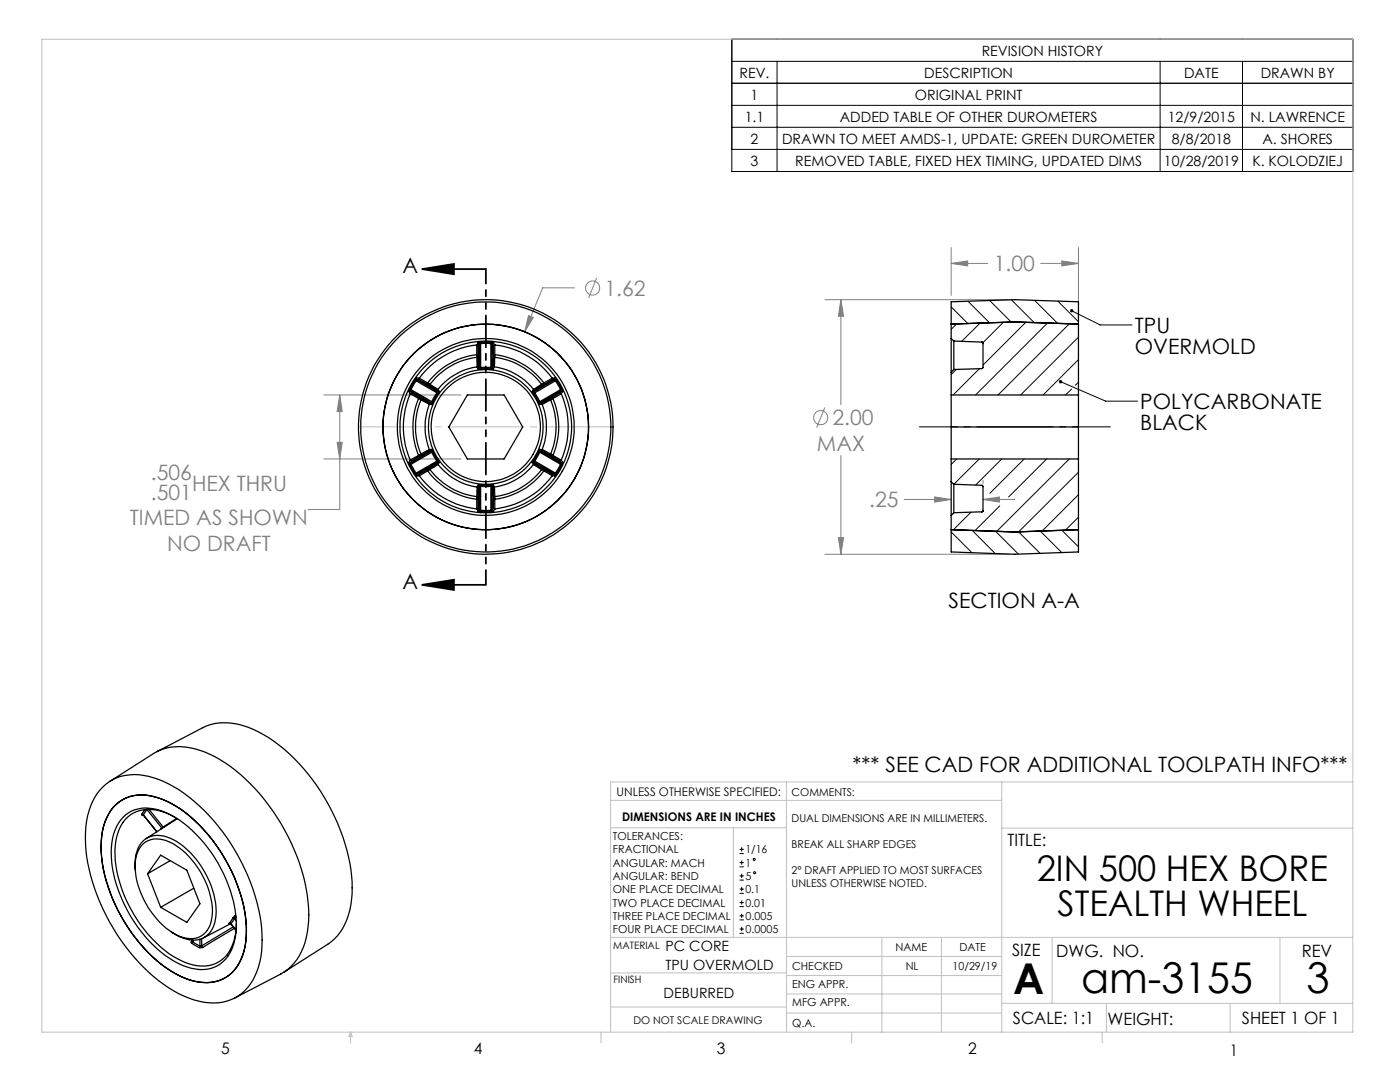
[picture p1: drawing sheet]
<svg xmlns="http://www.w3.org/2000/svg" width="279mm" height="216mm" viewBox="0 0 279 216" stroke-linecap="round" stroke-linejoin="round" font-family="sans-serif">
<g fill="none" stroke="#808080" stroke-width=".2">
<path d="M114.7 57.4h-6.4l-3.6 8.8M119.1 55.5l-1.6 4M164.6 59.8h36.7M167.8 59.8v21M167.8 59.8l.5 3.3h-1zM189.8 49.4v9.5M189.8 52.6h7.3M189.8 52.6l3.3-.5v1zM207.7 52.6h7.5M211.9 52.1l3.3 .5-3.3 .5zM215.2 49.4v14M64.6 78.8h27.4"/>
<path d="M67.8 78.8v22.9h-6.3M67.8 78.8l.5 3.3h-1zM105.5 63l.9 .4-1.7 2.8zM64.6 91.6h27.4M67.3 88.3h1l-.5 3.3zM164.6 81.3l-1.6 4M167.8 90.9v19.7M180.5 99.7h9.3M186.5 99.2l3.3 .5-3.3 .5zM196.2 95.8v.7M196.2 99.7h6.3M196.2 99.7l3.3-.5v1z"/>
<path d="M164.6 110.6h36.7M167.3 107.3h1l-.5 3.3z"/>
<circle cx="118.3" cy="57.5" r="1.41"/>
<circle cx="163.8" cy="83.3" r="1.41"/>
</g>
<g fill="none" stroke="#000" stroke-width=".2">
<path d="M146 7.8h124v26.4h-124zM146 12.2h124M155.1 12.2v22M231.5 12.2v22M248 12.2v22M270 16.6h-124M146 21h124M146 25.4h124M146 29.8h124M211.7 76.2l9 3.8h6.3M213.9 62l5.7 2.8h6.3M147.6 170.3h.8"/>
<path d="M147.6 169.5h.8M147.6 173h.8M147.6 172.1h.8M147.6 175.6h.8M147.6 174.8h.8M147.6 178.3h.8M147.6 177.4h.8M148 169.1v.8M148 171.7v.8M148 174.3v.9M148 177v.8M148 179.7v.8"/>
<path d="M147.6 180.9h.8M147.6 180.1h.8M147.6 183.6h.8M147.6 182.7h.8M147.6 186.2h.8M147.6 185.4h.8M148 182.3v.9M148 185v.8"/>
<circle cx="150.5" cy="171.5" r=".21"/>
<circle cx="150.6" cy="174.2" r=".21"/>
</g>
<path d="M84.2 53.7h12.7M84.2 53.7l6.4-1v2zM84.2 116.7h12.7M84.2 116.7l6.4-1v2z" fill="none" stroke="#000" stroke-width=".35"/>
<path d="M221.6 85.2h-38.1" fill="none" stroke="#000" stroke-width=".2" stroke-dasharray="15.2 1.3 1.3 1.3" stroke-dashoffset="7.6"/>
<path d="M97 53.7v63" fill="none" stroke="#000" stroke-width=".35" stroke-dasharray="6.3 1.3 1.3 1.3 1.3 1.3" stroke-dashoffset="3.4"/>
<path d="M71.6 85.2h50.8" fill="none" stroke="#c0c0c0" stroke-width=".2" stroke-dasharray="15.2 1.3 1.3 1.3" stroke-dashoffset="1.3"/>
<g fill="none" stroke="#c0c0c0" stroke-width=".2">
<path d="M8.4 7.8h261.6v198.2h-261.6zM121.8 159.7h78.1M157 156v49.9M199.9 156v50M270 156h-148.2v49.9M121.8 165.2h35.2M146.4 165.2v21.8M199.9 165.2h70.1M121.8 187h148.2M121.8 194.1h35.2M157 194.7h42.9M157 190.9h42.9"/>
<path d="M157 198.3h42.9M176 187v19M187.9 187v19M210 187v13.2M255.4 187v13.2M70 206v2.1M70 206l.3 .8h-.7zM119.9 206v2.1M121.8 200.9h35.2M157 202.1h42.9M170 206v2.1M199.9 200.2h70.1"/>
<path d="M220 206v2.1M220.8 200.2v5.8M245.5 200.2v5.8"/>
</g>
<g fill="#000">
<path d="M84.2 53.7l6.4-1v2zM84.2 116.7l6.4-1v2z"/>
<path d="M213.6 61.8a.35 .35 0 0 0 .2 .6 .35 .35 0 0 0 .4-.4 .35 .35 0 0 0-.6-.2l.3 .2zM211.5 75.9l-.2 .1 .4 .2-.4-.2a.35 .35 0 0 0 .4 .5 .35 .35 0 0 0 .3-.5 .35 .35 0 0 0-.5-.1z"/>
</g>
<path d="M67.8 78.8l.5 3.3h-1zM67.3 88.3h1l-.5 3.3zM105.5 63l-.8 3.2 1.7-2.8zM167.8 59.8l.5 3.3h-1zM167.3 107.3h1l-.5 3.3zM211.9 52.1l3.3 .5-3.3 .5zM189.8 52.6l3.3-.5v1zM196.2 99.7l3.3-.5v1zM186.5 99.2l3.3 .5-3.3 .5z" fill="#808080"/>
<g fill="none" stroke="#000" stroke-width=".25">
<path d="M81.6 78.1l.3 .5M81.8 77.6l-.2 .5M81.8 77.6l.2 .2M81.9 78.6a16.6 16.6 0 0 0 0 13.2M81.9 78.6l1.6 .9M82 78l-.4 .1M82 78l4.1 2.4M82 78l.2 .5M82 77.8v.2M82 77.8l4.2 2.4M82.2 78.5l1.5 .8M82.2 78.5l-.3 .1"/>
<path d="M82.8 75.8l-1 1.8M82.8 75.8l.2 .2M83 76l-1 1.8M83 76l4.2 2.4M83.1 75.4l.6 .1M83.1 75.4l-.3 .4M83.1 75.4v.2l.1 .2M83.2 75.8l-.2 .2M83.2 75.8l4.1 2.4M83.2 75.8h.5M83.5 79.5a14.9 14.9 0 0 0 0 11.4M83.5 79.5l.5 .3"/>
<path d="M83.7 75.5v.3M83.7 75.5l1.6 .9M83.7 79.3l-.2 .2M83.7 79.3l.4 .3M83.7 75.8l1.5 .9M84 79.8l1.7 .9M84 79.8a14.3 14.3 0 0 0 0 10.8M84.1 79.6l1.5 .8M84.1 79.6l-.1 .2M85.2 76.7l.5 .2M85.3 76.4l-.1 .3M85.3 76.4l.5 .3"/>
<path d="M85.7 76.9l1.4 .9M85.8 76.7l1.6 1M85.8 76.7l-.1 .2M87.1 77.8l.2 .4M87.2 78.4l.2 .1M87.2 78.4l-1 1.8M87.3 78.2l-.1 .2M87.4 78.5l-1 1.8M87.4 77.7l.3 .4M87.4 77.7l-.3 .1M87.7 78.1l-.3 .4M87.7 78.1l-.4 .1"/>
<path d="M93.3 78.8h7.3l3.7 6.4-3.7 6.4h-7.3l-3.7-6.4zM95.1 68.8a16.6 16.6 0 0 0-11.4 6.7M95.1 68.8l.3 .3M95.1 71.3a14 14 0 0 0-9.3 5.4M95.1 71.3l.1 1.9M95.1 68.8v2M95.1 70.8h.3M95.1 70.8a14.6 14.6 0 0 0-9.8 5.6M95.1 71.3h.3M95.1 70.8v.5M95.2 73.2a12.3 12.3 0 0 0-7.8 4.5M95.2 73.2l.3 .4"/>
<path d="M95.4 68.3l-.3 .5M95.4 68.3l.3 .3M95.4 71.3v1.7M95.4 69.1v1.7M95.4 73l-.2 .2M95.4 73l.3 .4M95.4 70.8v.5M95.7 73.4l-.2 .2M95.7 68.6v4.8M95.7 68.6l-.3 .5M95.9 68.3h2.1M95.9 68.3h-.5"/>
<path d="M95.9 68.5l-.2 .1M95.9 68.3v.2M95.9 73.3l-.2 .1M95.9 73.3l.1 .3M95.9 68.5h2.1M95.9 73.3h2.1M95.9 68.5v4.8M96 73.6h-.5M96 73.6h1.9M97.9 73.6h.5M98 68.3h.5M98 68.5l.2 .1"/>
<path d="M98 68.3v.2M98 73.3l-.1 .3M98 73.3l.2 .1M98 68.5v4.8M98.2 73.4l.2 .2M98.2 68.6v4.8M98.2 68.6l.3 .5M98.5 69.1v1.7M98.5 73l.2 .2M98.5 73l-.3 .4M98.5 68.3l.2 .5M98.5 68.3l-.3 .3"/>
<path d="M98.5 71.3v1.7M98.5 71.3h.2M98.5 70.8h.2M98.5 70.8v.5M98.7 73.2l-.3 .4M98.7 73.2a12.3 12.3 0 0 1 7.8 4.5M98.7 68.8a16.6 16.6 0 0 1 11.5 6.7M98.7 68.8l-.2 .3M98.7 71.3v1.9M98.7 71.3a14 14 0 0 1 9.4 5.4M98.7 70.8a14.6 14.6 0 0 1 9.8 5.6M98.7 68.8v2"/>
<path d="M98.7 70.8v.5M106.2 78.1l.3 .4M106.2 78.1l.3 .1M106.5 77.7l-.3 .4M106.5 77.7l.3 .1M106.5 78.5l1 1.8M106.5 78.2l.2 .2M106.7 78.4l-.2 .1M106.7 78.4l1 1.8M106.8 77.8l-.3 .4M108.1 76.7l-1.6 1M108.1 76.7l.1 .2"/>
<path d="M108.2 76.9l-1.4 .9M108.5 76.4l.2 .3M108.5 76.4l-.4 .3M108.7 76.7l-.5 .2M109.7 79.6l-1.4 .8M109.7 79.6l.2 .2M109.9 79.8l-1.7 .9M109.9 79.8a13.9 13.9 0 0 1 0 10.8M110.1 75.8l-1.4 .9M110.2 75.5l.1 .2-.2 .1M110.2 75.5l-1.7 .9M110.2 79.3l.1 .2"/>
<path d="M110.2 79.3l-.5 .3M110.3 79.5a14.4 14.4 0 0 1 0 11.4M110.3 79.5l-.4 .3M110.7 75.8l.1 .2M110.7 75.8l-4.2 2.4M110.7 75.8h-.6M110.8 75.4l.3 .4M110.8 75.4l-.6 .1M110.8 75.4l-.1 .4M110.8 76l1.1 1.8M110.8 76l-4.1 2.4M111.1 75.8l1 1.8"/>
<path d="M111.1 75.8l-.3 .2M111.7 78.5l-1.5 .8M111.7 78.5l.3 .1M111.9 77.8v.2M111.9 77.8l-4.2 2.4M111.9 78l.4 .1M111.9 78l-4.1 2.4M111.9 78l-.2 .5M112 78.6a16.6 16.6 0 0 1 0 13.2M112 78.6l-1.7 .9M112.1 77.6l.2 .5M112.1 77.6l-.2 .2"/>
<path d="M112.3 78.1l-.3 .5M189.8 67.6v6.7M189.8 78.8h25.4M189.8 67.6v-7.4l12.7-.4 12.7 .4v49.9l-12.7 .5-12.7-.5v-7.3M189.8 74.3v21.8M189.8 64.7l12.7-.5 12.7 .5M189.8 67.6l.6 .5M190.3 73.7l-.5 .6M190.4 68.1v5.6M190.4 68.1l5.5 .2M195.9 68.3l.3 .2zM195.9 68.3h.1"/>
<path d="M195.9 68.3l.3 .2v4.8l-.1 .2-5.8 .2M81.6 92.3l.2 .4M81.6 92.3l.4 .1M81.8 92.7l1 1.8M81.9 91.8l-.3 .5M81.9 91.8l.3 .1M82 92.4v.2M82 92.6l-.2 .1M82 92.6l1 1.8M82.2 91.9l-.2 .5M82.8 94.5l.3 .5M83 94.4l.2 .2"/>
<path d="M83 94.4l-.2 .1M83.2 94.6l-.1 .2v.2M83.5 90.9l-1.6 .9M83.5 90.9l.2 .2M83.7 94.9l-.6 .1M83.7 94.9a16.6 16.6 0 0 0 11.4 6.7M83.7 91.1l-1.5 .8M83.7 94.5l-.1 .3 .1 .1M83.7 94.5l-.5 .1M84 90.6l.1 .2M84 90.6l-.5 .3M84.1 90.8l-.4 .3"/>
<path d="M85.2 93.7l-1.5 .8M85.2 93.7l.1 .2M85.3 93.9l-1.6 1M85.3 93.9a14.5 14.5 0 0 0 9.8 5.7M85.6 90l-1.5 .8M85.6 80.4l.1 .3M85.6 80.4h.5M85.7 93.5l.1 .2M85.7 93.5l-.5 .2M85.7 80.7a12.4 12.4 0 0 0 0 9M85.7 80.7h.5M85.7 89.7l-.1 .3"/>
<path d="M85.7 89.7l-1.7 .9M85.8 93.7a14 14 0 0 0 9.3 5.4M85.8 93.7l-.5 .2M86.1 80.4l.1 .3M86.1 90l.1 .2M86.1 90l-4.1 2.4M86.1 90h-.5M86.2 89.7l.2 .4M86.2 89.7h-.5M86.2 80.2l-.1 .2M86.2 80.2l.2 .1M86.2 89.7l-.1 .3"/>
<path d="M86.2 90.2l1 1.8M86.2 90.2l-4.2 2.4M86.4 90.1l1 1.8M86.4 80.3l-.2 .4M86.4 90.1l-.2 .1M87.1 92.6l-1.4 .9M87.1 92.6l.3 .1M87.2 92l.1 .2M87.2 92l-4.2 2.4M87.3 92.2l.4 .1M87.3 92.2l-4.1 2.4M87.3 92.2l-.2 .4"/>
<path d="M87.4 91.9l.3 .4M87.4 91.9l-.2 .1M87.4 92.7a12.2 12.2 0 0 0 7.8 4.5M87.4 92.7l-1.6 1M87.7 92.3l-.3 .4M95.1 99.1h.3M95.1 99.6v2M95.1 99.6h.3M95.1 99.1v.5M95.2 97.2l.2 .2M95.2 97.2l-.1 1.9M95.4 99.6v1.7"/>
<path d="M95.4 97.4v1.7M95.4 99.1v.5M95.5 96.8h.5M95.5 96.8l-.3 .4M95.5 96.8l.2 .2M95.7 97h.2M95.7 97v4.8M95.7 97l-.3 .4M95.9 97h2.1M95.9 97v4.8M96 96.8h1.9M96 96.8l-.1 .2"/>
<path d="M97.9 96.8l.1 .2M98 97v4.8M98.2 97h-.2M98.2 97v4.8M98.2 97l.3 .4M98.4 96.8l.3 .4M98.4 96.8h-.5M98.4 96.8l-.2 .2M98.5 97.4v1.7M98.5 99.6v1.7M98.5 99.6h.2M98.5 99.1h.2"/>
<path d="M98.5 99.1v.5M98.7 97.2l-.2 .2M98.7 97.2v1.9M98.7 99.6v2M98.7 99.1v.5M106.2 92.3l.3 .4M106.5 92.7a12.2 12.2 0 0 1-7.8 4.5M106.5 92.7l1.6 1M106.5 91.9l-.3 .4M106.5 91.9l.2 .1M106.5 92.2l-.3 .1M106.5 92.2l4.2 2.4"/>
<path d="M106.5 92.2l.3 .4M106.7 92l-.2 .2M106.7 92l4.1 2.4M106.8 92.6l1.4 .9M106.8 92.6l-.3 .1M107.5 80.3l.2 .4M107.5 90.1l-1 1.8M107.5 90.1l.2 .1M107.7 89.7h.5M107.7 89.7l-.2 .4M107.7 89.7l.1 .3M107.7 80.2l-.2 .1"/>
<path d="M107.7 80.2l.1 .2M107.7 90.2l-1 1.8M107.7 90.2l4.2 2.4M107.8 90l-.1 .2M107.8 80.4l-.1 .3M107.8 90l4.1 2.4M107.8 90h.5M108.1 93.7a14 14 0 0 1-9.4 5.4M108.1 93.7l.4 .2M108.2 80.7h-.5M108.2 80.7a12.4 12.4 0 0 1 0 9M108.2 89.7l.1 .3"/>
<path d="M108.2 89.7l1.7 .9M108.2 93.5l-.1 .2M108.2 93.5l.5 .2M108.3 90l1.4 .8M108.3 80.4l-.1 .3M108.3 80.4h-.5M108.5 93.9a14.5 14.5 0 0 1-9.8 5.7M108.5 93.9l1.7 1M108.7 93.7l1.4 .8M108.7 93.7l-.2 .2M109.7 90.8l.5 .3M109.9 90.6l-.2 .2"/>
<path d="M109.9 90.6l.4 .3M110.1 94.5l.2 .2-.1 .2M110.1 94.5l.6 .1M110.2 94.9a16.6 16.6 0 0 1-11.5 6.7M110.2 94.9l.6 .1M110.2 91.1l1.5 .8M110.3 90.9l1.7 .9M110.3 90.9l-.1 .2M110.7 94.6l.1 .4M110.8 94.4l-.1 .2M110.8 94.4l.3 .1M111.1 94.5l-.3 .5"/>
<path d="M111.7 91.9l.2 .5M111.9 92.6l.2 .1M111.9 92.6l-1.1 1.8M111.9 92.4v.2M112 91.8l.3 .5M112 91.8l-.3 .1M112.1 92.7l-1 1.8M112.3 92.3l-.2 .4M112.3 92.3l-.4 .1M189.8 96.1v6.7M189.8 91.6h25.4M189.8 96.1l.5 .5"/>
<path d="M189.8 85.2h25.4M190.3 96.6l5.8 .3 .1 .1v4.9l-.3 .2M190.4 96.6v5.7M95.1 101.6l.3 .4M95.4 102l.5 .1M95.4 101.3l-.3 .3M95.4 101.3l.3 .5M95.7 101.8h.2M95.7 101.8l-.3 .2M95.9 102.1h2.1M95.9 101.8v.3M95.9 101.8h2.1"/>
<path d="M98 101.8v.3M98.2 101.8h-.2M98.2 101.8l.3 .2M98.5 101.3l.2 .3M98.5 101.3l-.3 .5M98.5 102l-.5 .1M98.7 101.6l-.2 .4M189.8 105.7l12.7 .5 12.7-.5M190.4 102.3l-.6 .5M195.9 102.1h.1M195.9 102.1l-5.5 .2M196.1 102l-.2 .1"/>
<path d="M196.2 101.8l-.1 .2M20.5 157a9.7 9.7 0 0 1 10.1-1.8 29.3 29.3 0 0 1 13.8 10.7 38.9 38.9 0 0 1 7.9 20.4 15.4 15.4 0 0 1-2.9 10.8 9.3 9.3 0 0 1-9.7 2.7 25.7 25.7 0 0 1-12.9-8.8 39.5 39.5 0 0 1-9.7-22.6 15.3 15.3 0 0 1 2.8-10.7zM21.9 155.9l8.8-5.5a11.1 11.1 0 0 1 10.1-.4 32.5 32.5 0 0 1 14.5 13.1 36.6 36.6 0 0 1 6.3 20.6 13.1 13.1 0 0 1-4.1 9.7l-1.4 .9-9.3 4.8M31.3 150l9.2-4.8a11.6 11.6 0 0 1 10.1 .4 33.3 33.3 0 0 1 14.1 13.5 36.4 36.4 0 0 1 5.6 19.2 12.3 12.3 0 0 1-4.9 10.1l-8.7 5.6M22.5 161.2a7.9 7.9 0 0 1 9-2 24.7 24.7 0 0 1 12.2 10.3 30.8 30.8 0 0 1 5.5 16.2 11.1 11.1 0 0 1-3.5 8.9 8.7 8.7 0 0 1-8.7 .6 28.1 28.1 0 0 1-13.4-13.4 25.9 25.9 0 0 1-3.2-15.9l.8-2.6zM22.6 161.1a7.9 7.9 0 0 1 9-1.9 25.6 25.6 0 0 1 12.3 10.5 30.2 30.2 0 0 1 5.2 17.2 10 10 0 0 1-4.1 8.2 9.5 9.5 0 0 1-9.1-.3 30.5 30.5 0 0 1-13.5-15.5 23.9 23.9 0 0 1-1.7-14.4l.6-1.7zM24.6 163.1a7.1 7.1 0 0 1 7.8-1.2 22.3 22.3 0 0 1 10.5 9.3 25.3 25.3 0 0 1 4.2 14.9 7.9 7.9 0 0 1-4.3 6.9 9.7 9.7 0 0 1-8.8-1.7 27.7 27.7 0 0 1-11.8-21.2 9.9 9.9 0 0 1 2.4-7zM27 173.6a6.7 6.7 0 0 1 2.1-6.2 5.7 5.7 0 0 1 6.2 .5 18.2 18.2 0 0 1 7.8 14 5.4 5.4 0 0 1-2.8 5.4 6.7 6.7 0 0 1-6.2-1.4M28.3 162.5v.2h.3M28.3 162.5l.3 .1M28.6 168.4a5 5 0 0 1 5.9-.1 16.8 16.8 0 0 1 7.9 14.2 4.7 4.7 0 0 1-3.3 4.7 7.3 7.3 0 0 1-5.9-2 17.2 17.2 0 0 1-6.2-12.6 5.8 5.8 0 0 1 1.6-4.2zM28.6 162.6v.1"/>
<path d="M28.6 162.7l2.7 3.3M28.6 162.6l2.7 3.3M29 161.5l-.7 1M29.3 161.5l.1 .1M29.4 161.6l-.8 1M29.4 161.6l2.9 3.6M29.4 161.5v.1M29.5 174.3l2.6-3.7 5.2 3 2.6 6.7-2.6 3.7-5.2-3M29.5 174.3l2.6 6.7M29.7 161.5l2.9 3.5M32.3 165.2v.1M32.3 165.2l-.3 .3"/>
<path d="M32.6 165l-.3 .2M32.6 165l.1 .1M34 171.7l-4.5 2.6M34.9 163.1a8.3 8.3 0 0 0-8.8-.5 8.7 8.7 0 0 0-3.2 7.1 27 27 0 0 0 11.6 21.1 9.8 9.8 0 0 0 8 1.7 6.9 6.9 0 0 0 4.4-5.7l.3-2.5M35.2 163.3l-2.6 1.7M35.4 163.4l-6.2 3.9M38.7 177.2l-6.6 3.8M38.2 187.8l-.1 .2 .2 .2M38.2 187.8h.2M38.3 188.2l1.4 .9M38.4 187.8h.1M38.4 187.8l.1 .1"/>
<path d="M38.4 187.6v.2M38.4 187.7l-.2 .1M38.5 187.9l1.4 .9M38.5 187.9l-.2 .3M38.5 187.6v.3M39.9 188.8l-.2 .3M39.9 187.4v1.4M40.3 188.7l-.4 .1M40.3 188.7l.2 .4M40.3 187.3v1.4M40.5 189.1h-.8M45.8 184.2l-.1 .1h.3"/>
<path d="M45.8 184.2l.3 .1M46 184.3l-5.4 2.8M46 184.3l1.1 1.3M46.1 184.3l1 1.3M46.1 184.3h-.1M46.5 183.2l-.7 1M46.5 183.2l.3 .1M46.5 185l-6.2 3.7M46.8 183.3l-.7 1M46.8 185.2l-6.3 3.9M46.8 183.3l.3 .4M47 182.7l-.5 .5"/>
<path d="M47 182.7v.3M47 183l-.2 .3M47 183l.1 .1M47.1 182.7h-.1M47.1 183h-.1"/>
<circle cx="96.9" cy="85.2" r="25.4"/>
<circle cx="96.9" cy="85.2" r="11.4"/>
<circle cx="96.9" cy="85.2" r="17.6"/>
<circle cx="96.9" cy="85.2" r="10.9"/>
<circle cx="97" cy="85.2" r="20.5"/>
<circle cx="97" cy="85.2" r="25"/>
<circle cx="97" cy="85.2" r="17.1"/>
</g>
<g fill="none" stroke="#000" stroke-width=".2">
<path d="M197.5 60l4.3 4.3M201.9 59.8l4.5 4.6M206.5 59.9l4.6 4.6M189.8 61.2l3.3 3.4M190.8 73.7l-1 1M190.9 64.6l-1.1 1.1M193.2 60.1l4.3 4.3M195.5 73.6l-5.3 5.2M195.6 64.5l-3.7 3.6M200.2 64.3l-4.1 4.1M204.7 64.3l-8.5 8.5M209.1 64.5l-14.4 14.3"/>
<path d="M211.1 60.1l4.1 4.1M213.4 64.6l-14.2 14.2M213.9 77.6l-1.2 1.2M215.2 67.3l-11.5 11.5M215.2 71.8l-7 7M215.2 76.3l-.6 .6M190.9 91.6l-1.1 1.1M195.4 91.6l-5 5M199.9 91.6l-5.2 5.2M204.4 91.6l-6.8 6.8M208.9 91.6l-7.6 7.6M213.4 91.6l-14.5 14.4"/>
<path d="M215.2 94.2l-11.9 11.9M215.2 98.7l-7.2 7.3M189.8 106.2l4.2 4.1M193.8 102.2l-3.5 3.5M194 105.8l4.6 4.7M198.7 106l4.5 4.6M199.5 100.9l-4.9 5M203.3 106.1l4.3 4.3M207.6 106l4.3 4.3M211.9 105.8l3.3 3.3M215.2 103.2l-2.6 2.6"/>
</g>
<g font-size="8.5">
<text x="202.2" y="198.3">A</text>
<text x="215.8" y="198.1">am-3155</text>
<text x="260.8" y="198.1">3</text>
</g>
<g font-size="7.1">
<text x="206.9" y="175.8">2IN 500 HEX BORE</text>
<text x="211" y="182.8">STEALTH WHEEL</text>
</g>
<g font-size="4.2">
<text x="80.3" y="54.5">A</text>
<text x="226.5" y="66.4">TPU</text>
<text x="226.5" y="70.6">OVERMOLD</text>
<text x="227.6" y="81.6">POLYCARBONATE</text>
<text x="227.6" y="85.8">BLACK</text>
<text x="80.3" y="117.5">A</text>
<text x="189.3" y="121.3">SECTION A-A</text>
<text x="170.1" y="154">*** SEE CAD FOR ADDITIONAL TOOLPATH INFO***</text>
</g>
<g font-size="4.2" fill="#808080">
<text x="120.6" y="59">1.62</text>
<text x="198.3" y="54.1">1.00</text>
<text x="163" y="90">MAX</text>
<text x="166.1" y="84.9">2.00</text>
<text x="30.1" y="95.7">.506</text>
<text x="30.1" y="99.8">.501</text>
<text x="38.3" y="98">HEX THRU</text>
<text x="173.5" y="101.3">.25</text>
<text x="25.9" y="104.8">TIMED AS SHOWN</text>
<text x="33.4" y="109.9">NO DRAFT</text>
</g>
<g font-size="3.4">
<text x="201.1" y="168.8">TITLE:</text>
<text x="202" y="190.8">SIZE</text>
<text x="210.8" y="190.9">DWG. NO.</text>
<text x="259.8" y="191">REV</text>
<text x="202.1" y="204.4">SCALE: 1:1</text>
<text x="221" y="204.5">WEIGHT:</text>
<text x="247.8" y="204.4">SHEET 1 OF 1</text>
</g>
<g font-size="3.2">
<text x="44.2" y="210.4">5</text>
<text x="94.6" y="210.3">4</text>
<text x="143.1" y="210.4">3</text>
<text x="193.2" y="210.3">2</text>
<text x="245.4" y="210.6">1</text>
</g>
<g font-size="2.8">
<text x="195.9" y="11.1">REVISION HISTORY</text>
<text x="147.6" y="15.5">REV.</text>
<text x="184.5" y="15.5">DESCRIPTION</text>
<text x="236.3" y="15.5">DATE</text>
<text x="251.6" y="15.5">DRAWN BY</text>
<text x="149.8" y="19.9">1</text>
<text x="182.6" y="19.9">ORIGINAL PRINT</text>
<text x="148.6" y="24.3">1.1</text>
<text x="149.8" y="28.7">2</text>
<text x="156.1" y="28.7">DRAWN TO MEET AMDS-1, UPDATE: GREEN DUROMETER</text>
<text x="167.6" y="24.3">ADDED TABLE OF OTHER DUROMETERS</text>
<text x="233.1" y="24.3">12/9/2015</text>
<text x="233.8" y="28.7">8/8/2018</text>
<text x="249.5" y="24.3">N. LAWRENCE</text>
<text x="251.9" y="28.7">A. SHORES</text>
<text x="149.8" y="33.1">3</text>
<text x="158.7" y="33.1">REMOVED TABLE, FIXED HEX TIMING, UPDATED DIMS</text>
<text x="232.3" y="33.1">10/28/2019</text>
<text x="250" y="33.1">K. KOLODZIEJ</text>
<text x="132.8" y="189.7">PC CORE</text>
<text x="132.8" y="193.5">TPU OVERMOLD</text>
<text x="132.4" y="199">DEBURRED</text>
</g>
<g font-size="2.4">
<text x="123.1" y="158.9">UNLESS OTHERWISE SPECIFIED:</text>
<text x="124.1" y="163.8">DIMENSIONS ARE IN INCHES</text>
</g>
<g font-size="2.2">
<text x="158" y="158.8">COMMENTS:</text>
<text x="122.3" y="167.6">TOLERANCES:</text>
<text x="158" y="164">DUAL DIMENSIONS ARE IN MILLIMETERS.</text>
<text x="122.3" y="170.3">FRACTIONAL</text>
<text x="122.3" y="172.9">ANGULAR: MACH</text>
<text x="148.8" y="170.3">1/16</text>
<text x="148.8" y="172.9">1</text>
<text x="158" y="169.2">BREAK ALL SHARP EDGES</text>
<text x="122.3" y="175.6">ANGULAR: BEND</text>
<text x="122.3" y="178.2">ONE PLACE DECIMAL</text>
<text x="148.8" y="175.6">5</text>
<text x="148.8" y="178.2">0.1</text>
<text x="158" y="174.5">2° DRAFT APPLIED TO MOST SURFACES</text>
<text x="158" y="177.1">UNLESS OTHERWISE NOTED.</text>
<text x="122.3" y="180.9">TWO PLACE DECIMAL</text>
<text x="122.3" y="183.5">THREE PLACE DECIMAL</text>
<text x="148.8" y="180.9">0.01</text>
<text x="148.8" y="183.5">0.005</text>
<text x="122.3" y="186.2">FOUR PLACE DECIMAL</text>
<text x="148.8" y="186.2">0.0005</text>
<text x="178.7" y="189.7">NAME</text>
<text x="191.5" y="189.7">DATE</text>
<text x="158.1" y="197.2">ENG APPR.</text>
<text x="158.1" y="193.5">CHECKED</text>
<text x="180.8" y="193.5">NL</text>
<text x="190.1" y="193.5">10/29/19</text>
<text x="158.1" y="200.8">MFG APPR.</text>
<text x="158.1" y="204.9">Q.A.</text>
</g>
<text font-size="2.1" x="126.4" y="204.3">DO NOT SCALE DRAWING</text>
<g font-size="2">
<text x="122.4" y="189.4">MATERIAL</text>
<text x="122.4" y="196.2">FINISH</text>
</g>
</svg>
